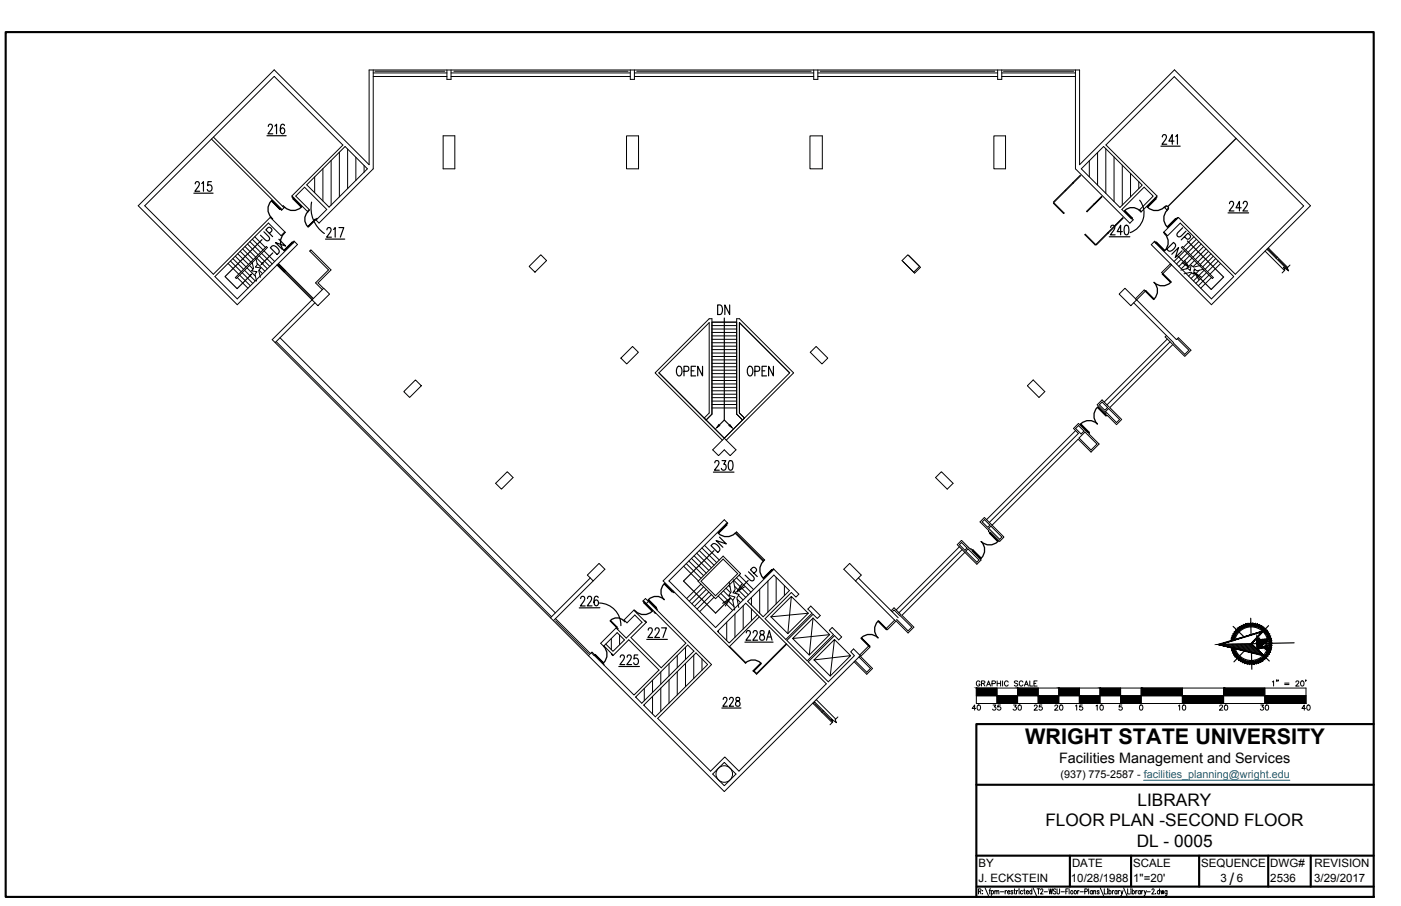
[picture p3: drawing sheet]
<svg xmlns="http://www.w3.org/2000/svg" width="432mm" height="279mm" viewBox="0 0 432 279" stroke-linecap="round" stroke-linejoin="round" font-family="sans-serif">
<!-- layer: A-EXISTING -->
<g fill="none" stroke="#000" stroke-width=".31">
<path d="M115 21.6v30.5l-16.7 16.7-1-1.1 .4-.4 .2 .2M115 22.5h22.7M115 23.6h22.7M115.6 22h21.5M137.7 21.6v2.9h1.3v-2.9M139 22.5h55.3M139 23.6h55.3M139.9 22h53.7M194.3 21.6v2.9h1.2v-2.9M195.5 22.5h55.3M195.5 23.6h55.3M196.3 22h53.7"/>
<path d="M250.8 21.6v2.9h1.3v-2.9M252.1 22.5h55.4M252.1 23.6h55.4M252.8 22h53.8M307.5 21.6v2.9h1.3v-2.9M308.8 22.5h22.7M308.8 23.6h22.7M309.3 22h21.6M331.5 21.6v30.5l16.7 16.7 1.1-1-.5-.5-.1 .2-2.9-2.9 6.8-6.9 2.8 2.8-4.1 4.2 .5 .5M65.2 42.9l21.7 21.8M65.8 42.3l21.8 21.8M106.4 45.2l6.8 6.9-11.8 11.8-6.9-6.9z"/>
<path d="M136.6 41.9h3.6v10.2h-3.6zM193.1 41.9h3.7v10.2h-3.7zM249.6 41.9h3.8v10.2h-3.8zM306.3 41.9h3.6v10.2h-3.6zM330.6 56.4l.2 .1-2.3 2.3-.1-.2zM333 54l-2.3 2.3 .1 .1 2.3-2.2M340.1 45.2l12 11.9-6.9 6.9-11.9-11.9zM71.8 79.7l3.3 3.4M72.5 79l3.3 3.3M73.3 78.3l3.3 3.2M74 77.5l3.3 3.3M74.8 76.8l3.3 3.3"/>
<path d="M75.5 76l3.3 3.3M76.3 75.3l3.3 3.3M78.8 79.5l.5 2.1-.6 .8 1.7 .2-.7 .8 .6 2.1M79.1 79.6l3.3 3.3M82.1 76l-9.6 9.6 .3 .3 9.6-9.6M82.7 68.8l-16.5 16.5 6.9 6.9 17.7-17.7M86.5 64.2l-.1 .2 .4 .4 .1-.1M87.1 63.6l.2-.1 .4 .4-.8 .8M90.1 60.6l-.1 .1 .4 .5 .2-.2M94.7 65.2l.6-.6-4.1-4.1 2.7-2.8 6.8 6.9-3.3 3.3M95.2 64.8l.1 .1-.4 .4-4.9-4.9 15.7-15.7-21.2-21.1-39.9 39.9 21.2 21.1 17.5-17.6M280.1 78.8l3.6 3.6-1.8 1.8-3.6-3.6"/>
<path d="M324.6 62.3l3.7-3.6 .1 .2-3.6 3.6M324.8 62.5l3.2 3.2-.2 .2-3.1-3.2zM334.4 72.4l.1-.2 3.2 3.2-.2 .2zM334.9 65.2l2.3-2.3 .1 .1-2.3 2.3zM339.5 60.6l-2.3 2.2 .2 .2 2.3-2.3M341.4 71.8l.1 .1-3.6 3.7-.2-.2zM341.4 71.7l2.3-2.2 .2 .1-2.3 2.3zM346 67.1l-2.2 2.3 .1 .1 2.3-2.2M351.4 64.8l-.2 .2 .5 .4 4.9-5-15.7-15.7 21-21.1 39.9 39.9-21.1 21.1-17.5-17.5-4.6 4.6M355.9 74.4l-1.1 1.1 18.6 18.5 30.5-30.5-41.9-42-29.3 29.3v-29.2h-218.9v29.2l-29.3-29.3-41.9 42 30.5 30.5 18.6-18.6M356.4 60.6l.2 .2-.5 .4-.1-.1M359.4 63.6l-.1-.1-.5 .4 .2 .2 .6-.6 .6 .6-.6 .6-.6-.6"/>
<path d="M360 64.2l.2 .2-.4 .4-.2-.1M363.8 68.8l16.5 16.5-6.9 6.9-17.7-17.7M364.4 76l9.6 9.6-.3 .3-9.6-9.6M369.5 74.5l-3.3 3.3M370.2 75.3l-3.3 3.3M371 76l-3.3 3.3M371.7 76.8l-3.3 3.3M372.5 77.5l-3.3 3.3M373.2 78.3l-3.3 3.2M374 79l-3.3 3.3M374.7 79.7l-3.3 3.4M389.9 77.4l6 6"/>
<path d="M390.5 76.8l6.7 6.7M390.9 76.5l6 6M391.1 76.7l-.4 .4M391.2 77.1l1.9 2M393.6 79.2l-.4 .4M393.8 79.4l-.4 .3M393.9 79.9l2.9 2.9M70.3 81.3l3.3 3.3M71 80.5l3.3 3.3M73.1 85.6l3.3 3.3M73.9 84.9l3.3 3.2M74.6 84.1l3.3 3.3"/>
<path d="M75.4 83.3l3.3 3.3M76.1 82.6l2.6 2.6M76.9 81.8l1.1 1.2M77.6 81.1l.2 .2M77.7 80.6l.4 2.2-.6 .7 1.7 .3-.6 .8 .5 2.1M78.7 83.7l.3 .3M79.2 81.2l2.5 2.4M79.8 83.3l1.1 1.1M85.4 81.7l10.8 10.8-12.3 12.2 85.8 85.8M85.8 81.3l10.8 10.8M87.9 83.8l-2.1-2.1 10.4 10.4M96.2 92.5l3.6-3.6 1.8 1.8-3.6 3.6z"/>
<path d="M97.1 93.4l-12.3 12.3M99.7 88.9l-1.7-1.7 4-4-6.2-6.2-.3 .4 5.8 5.8-4 4 2 2.1M163.1 82.2l3.6-3.6 1.8 1.8-3.6 3.5zM218.6 98.3l-16.7 16.7 20.7 20.7M219.4 98.3v29.4l-1.8 1.8M227 98.3v29.4l1.9 1.8-1.9-1.8v-28.4h-7.6v28.4l-1.8 1.8-.6-.6 1.6-1.5v-27.9l-15.5 15.5M227.9 99.5l15.5 15.5-20.2 20.1 3.6 3.6-1.8 1.8-1.8-1.8-1.7 1.8-1.8-1.8 3.5-3.6-20.1-20.1M227.9 99.5v27.9l1.6 1.5M227.9 98.3l16.7 16.7-20.7 20.7M278 80.4l1.8-1.8 3.6 3.6-1.8 1.7zM344.9 90.7l1.8-1.8 3.6 3.6-1.8 1.8zM349.4 93.4l12.3 12.3"/>
<path d="M350 92.1l2.7-2.7 .3 .4-2.7 2.7M350.1 92.2l.2 .3M350.3 92.5l12.3 12.2 .6-.5 3.9 3.8-1.9 1.9-3.7-3.7-19.5 19.5 3.7 3.7-1.6 1.6-2.8-2.9-.1 .2-.5-.5 .2-.2-2.7-2.8 1.5-1.5 2.1 2.2M360.7 81.4l-2.7 2.6 .4 .4 2.7-2.7-.3-.3M365.7 84.3l-.1 .1M367.3 84.2l-1 .9M368.9 81.1l-1.2 1.1M369.6 83.3l-2.5 2.6M370 81.9l-2.1 .5-.8-.6-.2 1.6-.8-.6-2.2 .5M371 83l-2.1 .5-.8-.6-.3 1.7-.7-.7-2.2 .5M371.1 83.3l-3.3 3.3M371.9 84.1l-3.3 3.3"/>
<path d="M372.6 84.9l-3.3 3.2M373.4 85.6l-3.3 3.3M375.5 80.5l-3.3 3.3M376.2 81.3l-3.3 3.3M397.6 81.7l-.9 .9 .5 .9-1.6-1.1 .4 .9-.8 .9M85.1 105.3l84.9 84.9M86.3 104.2l84.9 84.8M191.4 110.4l3.6-3.6 1.8 1.8-3.6 3.6zM203.1 115l20.1 20.1 6.3-6.2M219.4 117.3h7.6M219.4 118.4h7.6M219.4 119.5h7.6"/>
<path d="M219.4 112h7.6M219.4 113.1h7.6M219.4 114.2h7.6M219.4 115.2h7.6M219.4 116.3h7.6M219.4 106.8h7.6M219.4 107.8h7.6M219.4 108.9h7.6M219.4 109.9h7.6M219.4 111h7.6M219.4 101.5h7.6M219.4 102.5h7.6"/>
<path d="M219.4 103.6h7.6M219.4 104.6h7.6M219.4 105.7h7.6M219.4 100.4h7.6M251.5 106.8l3.6 3.6-1.8 1.8-3.6-3.6zM316.6 119l1.8-1.8 3.6 3.6-1.8 1.8zM359.5 103.5l-.4 .4 2.2 2.2M359.8 104.6l-19.5 19.4M360.6 105.4l-19.4 19.5M362.9 104.5l3.5 3.5-1.2 1.3-3.6-3.6M124.5 120.8l3.6-3.6 1.8 1.8-3.6 3.6zM219.4 121.6h7.6"/>
<path d="M219.4 122.6h7.6M219.4 123.7h7.6M219.4 124.7h7.6M219.4 125.8h7.6M219.4 120.5h7.6M331.5 132.8l-27.4 27.5M331.5 132.1l.9-.9 1.7 1.7-.9 .9zM334.4 133.2l3.7 3.7-1.8 1.9-3.7-3.7zM339.7 124l1.7 1.7-.9 .8-1.7-1.7zM341.7 126l3.4 3.4-1 .9-3.4-3.4zM152.8 149l3.6-3.5 1.7 1.8-3.5 3.5zM288.3 147.3l1.8-1.8 3.6 3.5-1.8 1.8z"/>
<path d="M303.4 159.6l6 6-1.3 1.4-2.8-2.9-.2 .2-.5-.4 .2-.2-2.7-2.8zM181 177.3l3.6-3.5 1.8 1.7-3.6 3.6zM181.9 178.2l-12.2 12.3M182.8 179.1l-12.2 12.3M210.7 174.6l4.6 4.5M211.5 173.8l4.6 4.5M212.3 173l4.6 4.5M213.1 172.2l4.6 4.5M213.9 171.4l4.6 4.5M214.7 170.6l4.6 4.5M222.9 171.5l5.4 5.4-7.8 7.7-5.3-5.3zM222.9 172.4l4.5 4.5-6.9 6.8-4.4-4.4z"/>
<path d="M223.7 161.6l.2 .1M223.9 161.8l.4-.5-1.1-1-18.8 18.8 20.3 20.4 9.3-9.3M224.1 161.2l-17.9 17.9 14.3 14.4 18-18M224.7 179.5l.6 3.1-.7 1 1.9 .5-.7 1 .6 3M226 178.8l.6 3-.7 1 1.9 .5-.7 1.1 .6 3M226.2 179l4.4 4.4M226.6 164.4l8.7 8.7M227 164l8.7 8.7M227.1 164.6l8.1 8M238.1 176l-.2-.2 .5-.4 7.8 7.8-.9 .9-1.4-1.4-8.1 8.1 6.4 6.4 8.1-8.1-1.3-1.3 .9-.9 2.9 2.9-.9 .9-1.3-1.3-8.1 8.1 6.3 6.3 8.1-8.1-1.3-1.3 .9-.9 2.9 2.9-.9 .9-1.3-1.3-8.1 8.1 6.2 6.2 8-8.1-1.1-1.2 .9-.9 2 2.1-41.9 41.9-41.9-41.9M238.5 177.3l4.8 4.8-8.1 8.1-4.8-4.8zM260.1 175.5l1.8-1.7 3.5 3.5-1.7 1.8z"/>
<path d="M263.7 179.1l12.2 12.3M264.6 178.2l12.2 12.3M295.7 168.6l-19.5 19.5M296.3 167.3l1.8 1.7-.7 .7-1.7-1.7zM296.3 166.6l2.8 2.8 .2-.2 .4 .5-.1 .2 2.8 2.8-1.3 1.3-6.1-6zM296.5 169.5l-19.4 19.5M297.4 170.3l-19.4 19.5 3.7 3.6-1.8 1.8-3.7-3.7-2.7 2.7-.2-.2-.2-.2 2.7-2.6M297.7 170l.7-.7 3.3 3.4-.6 .7zM302.7 160.9l.7-.7 1.7 1.7-.7 .7zM304.9 161.1l27.5-27.4-1.5-1.6 1.5-1.5 2.8 2.8 .1-.2 .5 .5-.2 .1 3.1 3.1-2.4 2.5-4-4-26.5 26.6M305.4 162.2l3.4 3.4-.7 .7-3.4-3.4zM169.7 190.5l11.6 11.7"/>
<path d="M171.2 190.8l10.8 10.8M171.2 191.4l10.2 10.2M186.1 199.2l2.9 2.9-.1 .1-.4-.4 .1-.2M190.3 194.1l.2-.2-.5-.4-4.9 4.9 .9 .9 4.2-4.2 2.3 2.3-3.6 3.5-2.2-2.3M192.3 191.2l.9 .9 2.5-2.4 2.2 2.2-4.9 4.9-3.1-3.2M195.4 188.2l3.8 3.8M195.8 188.6l-.3-.5-3.4 3.3 .5 .4 .2-.2M198.3 185.2l.9 .9M198.7 191.5l.1-.1 .5 .4-.1 .2M198.7 185.7l-.1 .1-.4-.4 .7-.8 20.4 20.3-16.6 16.6 16.3 16.3 4.4-4.4 4.3 4.4 27-26.9-10.8-10.8M199.2 186.1l12.2 12.2-7.6 7.6-9.3-9.3 4.7-4.6M199.8 185.5l-.6 .6"/>
<path d="M201.6 188.6l-.1 .1 .4 .5 .2-.2M202 187.7l.2-.2 .4 .4-.1 .2M207.4 182.2l-.1 .2 .4 .4 .2-.2M216.1 180.1l-4.5 4.5M216.9 180.9l-4.5 4.5M217.7 181.8l-4.5 4.4M218.5 182.6l-4.4 4.4M219.3 183.4l-4.4 4.4M220.1 184.2l-4.4 4.4M221.4 183.8l4.4 4.4M222.2 183l4 4.1M223 182.2l2.9 2.9"/>
<path d="M223.8 181.4l1.4 1.4M224.6 180.6l.4 .4M224.9 199.4l5 5-.1 .1-5.1-5M226.3 182.3l.8 .8M226.4 180.8l3.4 3.4M227.2 184.8l1 1M227.6 183.6l1.4 1.4M233.4 189.6l-8.7 8.7-3.6-3.6 8.7-8.7 13.9 13.9M237.6 190.2l5.2 5.2M242.3 198.5l-9.1 9.2-.8-.8-.1 .1 .9 .9 9.3-9.2M243.9 183.9l-6.3 6.3M244.3 196.9l5.1 5.1"/>
<path d="M249.1 189.1l-5.2-5.2-1.1 11.5M249.1 189.1l-11.5 1.1M249.1 189.1l-6.3 6.3M250.6 190.6l-1.2 11.4 6.3-6.3M250.6 190.6l-6.3 6.3 11.4-1.2M250.6 190.6l5.1 5.1M257.2 197.2l5 5M274.7 188.4l.9-1 2.1 2.2M275 188.7l.6-.6 1.8 1.8M277.5 189.9l3.5 3.5-1.1 1.2-3.6-3.6M182.2 201.3l.9 .9 .2-.2-.9-.9-1.1 1.1M185.6 204.6l.2-.1 .4 .4-.1 .1"/>
<path d="M189 202.1l4.8-4.8 9.3 9.3-7.7 7.7-12.2-12.2M195.9 215l16.1-16.1 1.9 1.9-16.1 16.1zM198.4 217.5l16.1-16.1 3.6 3.5-16.1 16.2zM229.7 204.2l-.1 .2M232.5 207l-.1 .2M250.5 216.8l6 6M250.9 203.5l6.3-6.3-1.3 11.3M250.9 203.5l11.3-1.3-6.3 6.3zM251 216.4l5.6 5.6M251.1 217l2.1 2.1M251.2 216.5l-.5 .5M251.6 215.8l6 6"/>
<path d="M253.7 219.1l-.5 .5M253.9 219.7l2.6 2.7M253.9 219.3l-.5 .5M264.7 202.6l3.6 3.6-1.2 1.1-3.5-3.5M265 202l2.8-2.8 .3 .4-2.9 2.9 3.7 3.7-1.8 1.7-3.8-3.8M223.2 235.1l3.6 3.6-3.6 3.6-3.5-3.6zM258.2 221.1l-.8 .8 .4 1-1.6-1.1 .5 .9-.9 .8"/>
<circle cx="223.2" cy="238.7" r="2.55"/>
</g>
<!-- layer: A-DOOR -->
<g fill="none" stroke="#000" stroke-width=".4">
<path d="M381 42.7l-21.1 21M83.6 62a3.6 3.6 0 0 0 0 5.1M83.8 61.8l2.6 2.6-.2 .1-2.5-2.6zM87.7 63.9a3.6 3.6 0 0 0 5.2 0M90.4 61.2l2.6 2.5-.1 .2-2.6-2.6zM94.9 65.3a3.2 3.2 0 0 0 0 4.6M94.9 69.9l2.4-2.2zM346.6 65.1l2.3 2.1zM346.7 64.9a3.2 3.2 0 0 1 4.5 0M353.7 63.9a3.6 3.6 0 0 0 5.1 0M356.1 61.2l.2 .1-2.6 2.6-.1-.1zM359.7 64.8a3.6 3.6 0 0 0 0 5.2"/>
<path d="M353.1 89.7l2.6 2.5-.1 .2-2.6-2.6zM358.4 84.4l2.6 2.6-.2 .1-2.5-2.6zM360.8 87.1a3.6 3.6 0 0 1-5.1 0 3.6 3.6 0 0 1 0 5.1M333.1 130.7l2.6 2.6-.2 .1-2.5-2.5zM333.1 130.7a3.6 3.6 0 0 1 5.1 0M338.2 125.6a3.6 3.6 0 0 0 0 5.2M338.4 125.5l2.5 2.6-.1 .1-2.6-2.6zM221.3 164.3l2.6-2.5 .1 .1-2.6 2.6zM235.2 178.3l2.6-2.6 .1 .1-2.5 2.6zM299.9 169.6l2.5 2.5-.1 .2-2.6-2.6zM305 164.4l.1-.1 2.6 2.6-.2 .1zM307.5 167a3.6 3.6 0 0 1-5.1 0 3.6 3.6 0 0 1 0 5.1"/>
<path d="M186 199.3a3.6 3.6 0 0 1 0 5.1M188.1 191.5l2.1 1.9zM188.1 191.4a2.83 2.83 0 0 1 4 0M195.9 188.5a3.6 3.6 0 0 0 5.1 0M198.6 185.8l2.6 2.6-.2 .1-2.5-2.6zM199.9 184.9l2.3 2.6-2.4-2.4zM204.7 180.1a3.4 3.4 0 0 0 0 4.8 3.4 3.4 0 0 0-4.8 0M204.7 180.1l.1-.1 2.5 2.4-.1 .1zM265.4 196.8l.1-.1 2.6 2.6-.2 .1zM270.6 191.6a3.6 3.6 0 0 0 0 5.1 3.6 3.6 0 0 0-5.1 0M270.6 191.6l.2-.2 2.5 2.6-.1 .2zM183.5 201.9l2.5 2.5-.1 .1-2.6-2.5z"/>
<path d="M229.7 204.5a3.4 3.4 0 0 1 4.8 0M232.1 206.9l2.4-2.4 .1 .1-2.3 2.4z"/>
</g>
<!-- layer: HATCH -->
<g fill="none" stroke="#000" stroke-width=".31">
<path d="M97 54.6v4.8M99.5 52v10M102.1 49.5v13.8M104.6 46.9v13.8M107.1 46v12.2M109.7 48.5v7.1M112.2 51v2.1M335.7 49.6v4.9M338.3 47v10.1M340.8 45.9v13.7M343.4 48.4v13.8M345.9 50.9v12.4"/>
<path d="M348.4 53.5v7.2M351 56v2.2M236.7 179.2v9.6M239.2 178v8.2M188.4 196.9v3.4M191 195.8v3.1M211.3 199.6v3.8M221.4 194.4v.6M224 191.9v5.6M226.5 189.3v7.2M229.1 186.8v7.2M231.6 184.3v2.3"/>
<path d="M231.6 187.8v3.6M234.1 181.7v7.4M241.8 180.6v3.1M196 214.9v.2M198.6 212.3v3.8M198.6 217.3v.3M201.1 209.8v3.7M201.1 214.7v5.5M203.7 207.2v3.8M203.7 212.2v7.2M206.2 204.7v3.8M206.2 209.7v7.1"/>
<path d="M208.7 202.2v3.7M208.7 207.1v7.2M211.3 204.6v7.2M213.8 200.8h.1M213.8 202v7.2M216.4 203.2v3.5"/>
</g>
<!-- layer: A-NOTE -->
<path d="M80.7 73.9l-11.3 11.4 3.7 3.7 3.9-3.9M366 74.3l11.1 11.1-3.8 3.9-5.2-5.2M223.2 98.1v31.4M370.2 85.4l-2.1-1.3 1.4 2.1M221.7 131.1l1.5-1.6 1.6 1.6M220 169.8l-9.3 9.4 9.8 9.9 4.6-4.6M222.8 186l2.3-1.5-1.5 2.4" fill="none" stroke="#000" stroke-width=".36"/>
<!-- layer: ROOM-NUMBER -->
<g fill="none" stroke="#000" stroke-width=".36">
<path d="M82.7 39l.1-.4a.68 .68 0 0 1 1-.1 .68 .68 0 0 1 .1 .9l-1.3 1.9h1.5M84.7 38.9l.5-.6v3M87.7 38.7l-.1-.2-.6-.2a2.29 2.29 0 0 0-.3 2.8 .81 .81 0 0 0 1.1-.8 .81 .81 0 0 0-1.1-.7l-.3 .7M59.7 59.6h6M60.2 56.7l.1-.4a.68 .68 0 0 1 .9-.1 .68 .68 0 0 1 .1 .9l-1.2 1.9h1.4M62.2 56.6l.5-.6v3M65.1 56h-1l-.1 1.3a.94 .94 0 0 1 1.4 .5 .94 .94 0 0 1-1 1.2l-.5-.6M82.3 41.9h5.9M357.8 45.1h5.9M358.2 42.2l.1-.4a.68 .68 0 0 1 1-.1 .68 .68 0 0 1 .1 1l-1.3 1.8h1.5M361.8 43.5h-1.6l1.1-2v3M362.4 42.1l.5-.6v3"/>
<path d="M96 62.3a9.6 9.6 0 0 0 4 9.7M100.3 73.7h5.9M100.8 70.9l.1-.4a.68 .68 0 0 1 .9-.2 .68 .68 0 0 1 .1 1l-1.2 1.8h1.4M102.8 70.8l.5-.6v2.9M104.5 70.2h1.5l-1.1 2.9M341.9 73h6.3M342.3 70.2l.1-.5a.68 .68 0 0 1 1-.1 .68 .68 0 0 1 .1 1l-1.3 1.8h1.5M345.9 71.4h-1.6l1.1-1.9v2.9M346.8 69.6l.5-.1a2.02 2.02 0 0 1 0 2.9h-.2a2.29 2.29 0 0 1-.3-2.8zM351.3 61.7a6.4 6.4 0 0 1-3 10M378.5 65.7h6.3M378.9 62.8l.1-.4a.68 .68 0 0 1 1-.1 .68 .68 0 0 1 .1 .9l-1.3 1.9h1.5"/>
<path d="M382.5 64.1h-1.5l1-2v3M383.2 62.8l.1-.4a.68 .68 0 0 1 1-.1 .68 .68 0 0 1 0 .9l-1.2 1.9h1.4M219.9 145.6h6.3M220.3 142.7l.4-.7 .7 .2 .2 .4-.3 1-1.1 1.4h1.5M222.5 142h1.2l-.6 1.2a.86 .86 0 0 1 .7 1.1 .86 .86 0 0 1-1.4 .4l-.1-.3M224.8 142.2l.5-.2a1.77 1.77 0 0 1 .5 2.4l-.2 .5-.5 .1a2.32 2.32 0 0 1-.3-2.8zM179 184.6l.4-.7 .6 .1 .2 .5-.3 1-1 1.4h1.5M181.1 184.6l.1-.4a.67 .67 0 0 1 .9-.2 .67 .67 0 0 1 .1 1l-1.2 1.9h1.5M184.4 184.3l-.2-.3-.5-.1a2 2 0 0 0 0 2.9 .86 .86 0 0 0 .8-1 .86 .86 0 0 0-1.1-.7l-.3 .8M184.8 186a6.8 6.8 0 0 1 6.6 6.9M184.9 187.4l-6.4 .1M199.3 197.2h6.4"/>
<path d="M199.8 194.3l.4-.7 .6 .2 .3 .4-.4 1-1 1.4h1.5M201.9 194.3l.4-.7 .7 .2 .2 .4-.3 1-1.1 1.4h1.5M203.9 193.6h1.5l-1.1 3M229.6 198h8.7M230 195.2l.1-.5a.68 .68 0 0 1 1-.1 .68 .68 0 0 1 .1 1l-1.3 1.8h1.5M232.1 195.2l.1-.5a.68 .68 0 0 1 1-.1 .68 .68 0 0 1 .1 1l-1.3 1.8h1.5M234.4 194.6v.9a1.08 1.08 0 0 1 1.1 .7 1.08 1.08 0 0 1-.4 1.2 .93 .93 0 0 1-1-.9 .93 .93 0 0 1 1.1-.9l.2-.1a.63 .63 0 0 0-.3-1zM236.3 197.4l.8-2.9 .8 2.9M236.6 196.4h1M190.7 205.5h6.4M191.2 202.7l.4-.7 .6 .1 .2 .4-.3 1-1 1.4h1.4M193.3 202.7l.4-.7 .6 .1 .3 .4-.4 1-1 1.4h1.5"/>
<path d="M196.6 202h-1.1l-.1 1.3a.95 .95 0 0 1 1.5 .5 .95 .95 0 0 1-1.1 1.1l-.5-.5M222.5 218.3h5.9M222.9 215.7l.4-.6h.4l.4 .5-.3 .9-1 1.3h1.4M224.8 215.7l.2-.4a.63 .63 0 0 1 .8-.1 .63 .63 0 0 1 .1 .9l-1.1 1.7h1.3M226.9 215.2v.8a1 1 0 0 1 1.1 .6 1 1 0 0 1-.4 1.2 .86 .86 0 0 1-1-.9 .86 .86 0 0 1 1.1-.8l.2-.1a.59 .59 0 0 0-.3-.9z"/>
</g>
<!-- layer: A-NOTE -->
<path d="M76.9 85l.6-.4-.4 .5zM221.5 131l.3 .2-1 .7zM225 131l.7 .9-1-.7z" fill="#000" stroke="#000" stroke-width=".31"/>
<!-- layer: BORDER -->
<path d="M1.7 9.9h421.7v266.7h-421.7zM423.4 223.3h-122.5v53.3M300.9 242h122.5M300.9 263.9h122.5M301 273.4h122.4M329.7 263.9v9.5M348.6 263.9v9.5M369.6 263.9v9.5M390.9 263.9v9.5M404 263.9v9.5" fill="none" stroke="#000" stroke-width=".66"/>
<!-- layer: BORDER-NOTE -->
<g fill="none" stroke="#000" stroke-width=".31">
<path d="M301.6 274.9l.7-.1v-.6l-.7-.1v1.6M302 274.9l.4 .8M302.8 274.6h.1M302.8 275.5h.1M303.6 273.8l1 2.4M304.9 274.6h.4M305.3 274.1l-.3 .3v1.3M305.5 274.9l.2-.2a.44 .44 0 0 1 .5 .5 .44 .44 0 0 1-.7 .3M305.5 274.6v1.6M306.6 274.9l.3-.3 .3 .1v1M306.6 274.6v1.1M307.2 274.9l.3-.3 .3 .1 .1 1"/>
<path d="M308.3 275h1M309.8 274.6v1.1M310.3 274.6l-.5 .5M310.5 275.1h.7l-.1-.4a.44 .44 0 0 0-.6 .5 .44 .44 0 0 0 .7 .3M312.2 274.9l-.3-.3-.3 .1v.3l.6 .5-.3 .2-.4-.2M312.5 274.6h.4M312.7 274.1v1.3l.3 .3M313.3 274.6v1.1M313.8 274.6l-.5 .5M314 274.2h.1M314.1 274.6v1.1M315.2 274.9l-.1-.2a.43 .43 0 0 0-.6 .5 .43 .43 0 0 0 .7 .3"/>
<path d="M315.5 274.6h.4M315.7 274.1v1.3l.3 .3M316.3 275.1h.7l-.1-.4a.44 .44 0 0 0-.6 .5 .44 .44 0 0 0 .7 .3M318 274.9l-.1-.2a.43 .43 0 0 0-.6 .5 .43 .43 0 0 0 .7 .3M318 274.1v1.6M318.4 273.8l1 2.4M319.7 274.1h.8M320.1 274.1v1.6M320.7 274.5l.1-.3a.37 .37 0 0 1 .5 0 .37 .37 0 0 1 .1 .5l-.7 1h.8M321.8 275h1M323.3 274.1l.3 1.6 .3-1.6 .2 1.6 .3-1.6M325.5 274.3a.41 .41 0 0 0-.6-.2 .41 .41 0 0 0-.1 .6l.4 .2a.43 .43 0 0 1 .1 .8 .43 .43 0 0 1-.7-.2"/>
<path d="M325.8 274.1v1.4l.3 .2 .4-.2 .1-1.4M327 275h1.1M328.5 274.9h.5M329.2 274.1h-.7v1.6M329.5 274.1v1.6M332.1 274.6v1.1M332.6 274.6l-.5 .5M332.9 275h1M334.3 274.9h.7v-.7l-.7-.1v1.6M335.5 274.1v1.6M336.7 274.9l-.1-.2a.44 .44 0 0 0-.6 .5 .44 .44 0 0 0 .7 .3M336.7 274.6v1.1"/>
<path d="M337.1 274.9l.2-.3 .3 .1 .1 1M337.1 274.6v1.1M338.8 274.9l-.3-.3-.3 .1v.3l.6 .5-.3 .2-.3-.2M339.1 273.8l1 2.4M340.4 274.1v1.6h.6M341.3 274.2h.1M341.4 274.6v1.1M341.8 274.9l.1-.2a.44 .44 0 0 1 .6 .5 .44 .44 0 0 1-.7 .3M341.8 274.1v1.6M342.9 274.6v1.1M343.3 274.6l-.4 .5M344.3 274.9l-.1-.2a.44 .44 0 0 0-.6 .5 .44 .44 0 0 0 .7 .3"/>
<path d="M344.3 274.6v1.1M344.7 274.6v1.1M345.1 274.6l-.4 .5M345.5 274.6l.3 1.1 .3-1.1M345.8 275.7l-.4 .5M346.3 273.8l1 2.4M347.5 274.1v1.6h.7M348.5 274.2h.1M348.6 274.6v1.1M349 274.9l.1-.2a.43 .43 0 0 1 .6 .5 .43 .43 0 0 1-.7 .3M349 274.1v1.6M350 274.6v1.1"/>
<path d="M350.5 274.6l-.5 .5M351.5 274.9l-.1-.2a.44 .44 0 0 0-.6 .5 .44 .44 0 0 0 .7 .3M351.5 274.6v1.1M351.9 274.6v1.1M352.3 274.6l-.4 .5M352.7 274.6l.3 1.1 .3-1.1M353 275.7l-.4 .5M353.5 275h1M355 274.5l.1-.3a.36 .36 0 0 1 .5 0 .36 .36 0 0 1 .1 .5l-.7 1h.8M356.2 275.5v.1M357.4 274.9l-.2-.2a.43 .43 0 0 0-.5 .5 .43 .43 0 0 0 .7 .3M357.4 274.1v1.6"/>
<path d="M357.8 274.6l.2 1.1 .2-1.1 .3 1.1 .2-1.1M359.7 274.6l-.1 1.5-.4 .1M359.7 274.9l-.1-.2a.44 .44 0 0 0-.6 .5 .44 .44 0 0 0 .7 .3"/>
<circle cx="330.4" cy="275.1" r=".48"/>
<circle cx="331.4" cy="275.1" r=".49"/>
</g>
<path d="M352.5 240.6h45" fill="none" stroke="#007095" stroke-width=".36"/>
<!-- layer: NORTH -->
<g fill="#000" stroke="#000" stroke-width=".31">
<path d="M387.5 197.3l.1 .5zM387.6 196.8v.2zM387.9 197.2v.2zM389.1 197.2h1.2l-.9 1.5zM390.1 199.6l.1 .1zM390.3 199.5v.3zM390.3 199.5l.1 .4zM390.4 199.2l.1 .6zM387.5 199.6l.2 .6z"/>
<path d="M379.5 199.8l.7-.1-.5 .8zM380.2 199.7l-.5 .8 .7-.2zM379.7 200.5l.7-.2-.4 .9zM380.4 200.3l-.4 .9 .6-.3zM380 201.2l.6-.3-.3 1zM380.6 200.9l-.3 1 .6-.4zM380.3 201.9l.6-.4-.2 1zM380.9 201.5l-.2 1 .6-.5zM380.7 202.5l.6-.5-.1 1zM381.3 202l-.1 1 .5-.5zM381.7 202.5v1l-.5-.5zM381.7 202.5v1l.5-.6zM382.2 202.9l.1 1-.6-.4zM382.2 202.9l.1 1 .4-.6zM382.7 203.3l.3 .9-.7-.3zM382.7 203.3l.3 .9 .3-.6zM383.3 203.6l.3 .9-.6-.3zM383.3 203.6l.3 .9 .3-.7zM383.9 203.8l.4 .9-.7-.2zM383.9 203.8l.4 .9 .2-.7zM384.5 204l.6 .8-.8-.1zM384.5 204l.6 .8v-.7zM385.1 204.1l.7 .7h-.7zM385.1 204.1l.7 .7v-.7z"/>
<path d="M387.5 197.2l.1 .6zM387.5 197.2l.1 .6z"/>
<path d="M387.5 197.2l.1 .6zM387.5 197.2l.1 .6z"/>
<path d="M387.5 197.1l.1 .7zM387.5 197.1l.1 .7z"/>
<path d="M387.5 197l.1 .7zM387.5 197l.1 .7z"/>
<path d="M387.5 196.9l.1 .7zM387.5 196.9l.1 .7z"/>
<path d="M387.5 196.9l.1 .7zM387.5 196.9l.1 .7z"/>
<path d="M387.5 196.8l.1 .8zM387.5 196.8l.1 .8z"/>
<path d="M387.5 196.8l.1 .8zM387.5 196.8l.1 .8z"/>
<path d="M387.5 196.8l.1 .7zM387.5 196.8l.1 .7z"/>
<path d="M387.5 198.6l.1 1.2zM387.5 198.6l.3 1.2z"/>
<path d="M387.5 198.6l.3 1.2 .1-1.5zM387.9 198.3l.3 1.5h-.4z"/>
<path d="M387.5 196.8l.2 .7zM387.5 196.8l.2 .7z"/>
<path d="M387.5 196.8l.2 .7zM387.5 196.8l.2 .7z"/>
<path d="M387.5 199.2l.2 1zM387.5 199.2l.2 1z"/>
<path d="M387.5 196.8l.2 .7zM387.6 196.8l.1 .7z"/>
<path d="M387.6 196.8v.3zM387.6 196.8v.3zM387.6 196.8v.2z"/>
<path d="M387.9 197.2l2.6-.1zM387.9 197.3l2.6-.2zM390.5 197.1v.8zM390.4 197.2l.1 .7zM388.3 199.6l2.2-1.7zM388 199.7l2.4-1.9zM388 199.7l2.1-.2zM388 199.7l2.1-.1z"/>
<path d="M387.6 197.1l.1 .4zM387.6 197.1l.1 .4z"/>
<path d="M387.6 197.1l.1 .4zM387.6 197.1l.1 .4z"/>
<path d="M387.4 197.9h.2zM387.4 196.8v1.1zM387.4 196.8l.1 1zM387.4 196.8h.2z"/>
<path d="M387.6 197.1l.1 .4zM387.6 197.1l.1 .4z"/>
<path d="M387.6 197.2l.1 .3zM387.6 197.1l.1 .4z"/>
<path d="M387.6 197.2l.1 .3zM387.6 197.2l.1 .3z"/>
<path d="M387.6 197.2l.1 .3zM387.7 197.2v.3z"/>
<path d="M387.7 197.2v.2zM387.7 197.2v.2z"/>
<path d="M387.7 197.2v.2zM387.7 197.2v.2z"/>
<path d="M387.7 197.2v.2zM387.7 197.2l.1 .2z"/>
<path d="M387.7 197.2l.1 .2zM387.7 197.2l.1 .2z"/>
<path d="M387.7 197.2l.1 .2zM387.7 197.2l.1 .2z"/>
<path d="M387.8 197.2v.2zM387.7 197.2l.1 .2z"/>
<path d="M387.8 197.2v.2zM387.8 197.2v.2z"/>
<path d="M387.8 197.2v.2zM387.8 197.2l.1 .2z"/>
<path d="M387.8 197.2l.1 .2zM387.9 197.2v.2zM387.9 197.2v.2z"/>
<path d="M387.9 197.2v.2zM387.9 197.2v.2z"/>
<path d="M387.9 198.3l.2 1.3v-1.5zM388.1 198.1l.3 1.3-.3 .2z"/>
<path d="M387.9 197.2v.2zM387.9 197.2v.2z"/>
<path d="M387.9 197.2v.2zM387.9 197.2l.1 .2z"/>
<path d="M387.9 197.2l.1 .2 1.1-.2zM388 197.4h1.1z"/>
<path d="M388.1 198.1l.3 1.3 .7-2zM389.1 197.4l.3 1.3-1 .7z"/>
<path d="M388.1 199.6h2zM388.2 199.8l1.9-.1z"/>
<path d="M390.3 197.2l-.9 1.5 1.1-.8zM390.3 197.2l.2 .7z"/>
<path d="M390.1 199.6l.1 .1zM390.2 199.6v.1z"/>
<path d="M390.2 199.6v.1zM390.2 199.6v.1z"/>
<path d="M390.2 199.6v.1zM390.2 199.6v.1zM390.2 199.6v.1zM390.2 199.6v.1z"/>
<path d="M390.2 199.6v.1zM390.2 199.6l.1 .2zM390.2 199.6l.1 .2zM390.2 199.6l.1 .2z"/>
<path d="M390.2 199.6l.1 .2zM390.3 199.6v.2z"/>
<path d="M390.3 199.5v.3zM390.3 199.5v.3z"/>
<path d="M390.3 199.5v.3zM390.3 199.5v.3z"/>
<path d="M390.3 199.5v.3zM390.3 199.5v.3z"/>
<path d="M390.3 199.5v.3zM390.3 199.5v.3zM390.3 199.5l.1 .4z"/>
<path d="M390.3 199.5l.1 .4zM390.3 199.5l.1 .4zM390.3 199.5l.1 .4z"/>
<path d="M390.3 199.5l.1 .6zM390.3 199.5l.2 .6z"/>
<path d="M390.3 199.1h.2zM390.5 199.1l.1 1.1zM390.5 199.2l.1 1zM390.4 200.2h.2z"/>
<path d="M387.7 199.8l2.4-.1zM387.6 199.7h2.5zM387.6 199.7l.1 .6zM387.6 199.7l.1 .6zM387.5 200.3h.2zM387.5 198.6v1.7zM387.5 198.6l.1 1.6zM387.5 198.6l1.5-1.2zM387.5 198.6l1.7-1.3zM388 197.4l1.2-.1zM387.9 197.4l1.3-.1z"/>
<path d="M390.3 199.5l.2 .6zM390.3 199.5l.2 .6z"/>
<path d="M390.3 199.5l.2 .6zM390.3 199.5l.2 .6z"/>
<path d="M390.3 199.5l.2 .6zM390.3 199.5l.2 .6z"/>
<path d="M390.3 199.4l.2 .7zM390.3 199.4l.2 .7z"/>
<path d="M390.4 199.4l.1 .7zM390.4 199.4l.1 .7z"/>
<path d="M390.4 199.4l.1 .7zM390.4 199.4l.1 .7z"/>
<path d="M390.4 199.4l.1 .7zM390.4 199.4l.1 .7z"/>
<path d="M390.4 199.3l.1 .7zM390.4 199.3l.1 .7z"/>
<path d="M390.4 199.3l.1 .7zM390.4 199.3l.1 .7z"/>
<path d="M390.4 200v.1zM390.4 200v.1z"/>
<path d="M390.4 199.9v.2zM390.4 199.9v.2z"/>
<path d="M390.4 199.2l.1 .7zM390.4 199.2l.1 .7z"/>
<path d="M390.4 199.2l.1 .6zM390.4 199.2l.1 .5z"/>
<path d="M385.8 204.1l.7 .7h-.7zM385.8 204.1l.7 .7-.1-.8zM386.4 204l.8 .6-.7 .2zM386.4 204l.8 .6-.2-.7zM387 203.9l.9 .5-.7 .2zM387 203.9l.9 .5-.3-.7zM387.6 203.7l.9 .4-.6 .3zM387.6 203.7l.9 .4-.3-.6zM388.2 203.5l.9 .3-.6 .3zM388.2 203.5l.9 .3-.4-.6zM388.7 203.2l1 .2-.6 .4zM388.7 203.2l1 .2-.5-.6zM389.2 202.8l1 .1-.5 .5zM389.2 202.8l1 .1-.5-.5zM389.7 202.4l.9-.1-.4 .6zM390.1 201.9l-.4 .5 .9-.1zM390.1 201.9l.9-.1-.4 .5zM390.4 201.4l-.3 .5 .9-.1zM390.4 201.4l1-.3-.4 .7zM390.7 200.8l-.3 .6 1-.3zM390.7 200.8l.9-.3-.2 .6zM390.9 200.3l-.2 .5 .9-.3zM390.9 200.3l.9-.5-.2 .7zM391.1 199.6l-.2 .7 .9-.5zM391.1 199.6l.8-.5-.1 .7zM391.2 199l-.1 .6 .8-.5zM391.2 199l.7-.6v.7zM391.2 198.4v.6l.7-.6zM391.9 197.7v.7h-.7zM391.2 197.8v.6l.7-.7zM391.7 197l.2 .7-.7 .1zM391 197.2l.2 .6 .5-.8zM391.5 196.3l.2 .7-.7 .2zM390.9 196.6l.1 .6 .5-.9zM391.3 195.7l.2 .6-.6 .3zM390.6 196l.3 .6 .4-.9zM390.9 195.1l.4 .6-.7 .3zM390.3 195.5l.3 .5 .3-.9zM390.5 194.5l.4 .6-.6 .4zM389.9 195l.4 .5 .2-1zM390 194l.5 .5-.6 .5zM390 194l-.5 .5 .4 .5zM389.5 193.5l.5 .5-.5 .5zM389.5 193.5l-.5 .6 .5 .4zM388.9 193.1l.6 .4-.5 .6zM388.9 193.1l-.4 .7 .5 .3zM388.3 192.8l.6 .3-.4 .7zM388.3 192.8l-.4 .7 .6 .3zM387.6 192.5l.7 .3-.4 .7zM387.6 192.5l-.2 .7 .5 .3zM386.9 192.4l.7 .1-.2 .7zM386.9 192.4l-.1 .7 .6 .1zM386.2 192.2l.7 .2-.1 .7zM386.2 192.2l-.1 .8 .7 .1zM385.5 192.2h.7l-.1 .8zM385.5 192.2v.8h.6zM384.8 192.3l.7-.1v.8zM384.8 192.3l.1 .7h.6zM384.1 192.4l.7-.1 .1 .7zM384.1 192.4l.2 .7 .6-.1zM383.4 192.7l.7-.3 .2 .7zM383.4 192.7l.3 .6 .6-.2zM382.7 192.9l.7-.2 .3 .6zM382.7 192.9l.4 .7 .6-.3zM382.1 193.3l.6-.4 .4 .7zM382.1 193.3l.4 .6 .6-.3zM381.5 193.8l.6-.5 .4 .6zM381.5 193.8l.5 .5 .5-.4zM381 194.3l.5-.5 .5 .5zM381 194.3l.6 .4 .4-.4zM381 194.3l.6 .4-1.1 .1zM380.5 194.8l.6 .5 .5-.6zM380.5 194.8l.6 .5-.9 .1zM380.2 195.4l.6 .4 .3-.5zM380.2 195.4l.6 .4-1 .3zM379.8 196.1l.7 .3 .3-.6zM379.8 196.1l.7 .3-.9 .4zM379.6 196.8l.7 .2 .2-.6zM379.6 196.8l.7 .2-.9 .5zM379.4 197.5l.8 .1 .1-.6z"/>
<path d="M375.3 198.7l14.1 3.6v-.3zM375.3 198.7h.9l13.2 3.3zM375.3 198.7h.9l13.3-4.2zM376.2 198.7l13.3-4.2-.7 .5zM388.8 195l-3 3.5 3.7-4zM388.8 195l-3 3.5h-.3zM385.5 198.5l4 3.6-3.7-3.6zM385.5 198.5l4 3.6-.2 .1z"/>
</g>
<circle cx="390.1" cy="199.6" r=".18" fill="#000"/>
<g fill="none" stroke="#000" stroke-width=".36">
<path d="M375.9 198.7v.1M376.3 198.7l.2 .2M376.7 198.7l.3 .3M377.1 198.7l.4 .5M377.4 198.7l.7 .6M377.8 198.7l.8 .8M378.2 198.7l1 .9M378.6 198.7l1.1 1M379 198.7l1.3 1.2M379.4 198.7l1.4 1.3M379.8 198.6l1.6 1.5M380.1 193.2l3.4 3.2"/>
<path d="M380.2 198.6l1.7 1.7M380.6 198.6l1.9 1.8M380.6 197.3a5.2 5.2 0 0 1 7.9-3.1 5.2 5.2 0 0 1 .2 8.5 5.2 5.2 0 0 1-8-2.7M381 198.6l2 1.9M381.4 198.6l2.2 2.1-3.3 3.4M381.8 198.6l2.3 2.2M382.2 198.6l2.4 2.4M382.5 198.6l2.7 2.5M382.9 198.6l2.8 2.6 .1 5.2M383.3 198.6l3 2.8M383.7 198.6l3.1 2.9M384.1 198.6l3.2 3"/>
<path d="M384.5 198.5l3.4 3.3M384.9 198.5l3.5 3.4M385.3 198.5l3.7 3.5M385.5 190.7l.1 5.1M387.7 198.5l-12 .2M391 192.9l-3.3 3.5M398.9 198.2l-9.2 .2M387.8 200.6l3.4 3.2"/>
</g>
<!-- layer: Graphic Scale -->
<g fill="none" stroke="#000" stroke-width=".31">
<path d="M300.9 212.2h101.6v4.8h-101.6zM300.9 214.6h101.6M307.3 212.2v4.8M313.6 212.2v4.8M320 212.2v4.8M326.3 212.2v4.8M332.7 212.2v4.8M339 212.2v4.8M345.4 212.2v4.8M345.8 217.4h-.8l-.1 .7a.56 .56 0 0 1 .9 0 .56 .56 0 0 1-.1 .8 .56 .56 0 0 1-.8-.2M351.4 217.5a.79 .79 0 0 1 .9 .6 .79 .79 0 0 1-.5 .9l-.5-.3zM351.7 212.2v4.8"/>
<path d="M364.4 212.2v4.8M377.1 212.2v4.8M389.8 212.2v4.8M392.1 210.3l.4-.3v1.6M393.5 209.8l-.1 .3M394 209.8l-.2 .3M395.9 210.7h1.4M395.9 211.1h1.4M399.4 210.4l.3-.4 .6 .3-1 1.3h1.1M401.1 210.1a.79 .79 0 0 1 .9 .5 .79 .79 0 0 1-.5 1l-.6-.3-.1-.6zM402.5 209.8l-.1 .3"/>
</g>
<g fill="#000" stroke="#000" stroke-width=".31">
<path d="M300.9 212.2l6.4 2.4v-2.4zM300.9 212.2l6.4 2.4h-6.4z"/>
<path d="M307.3 214.6l6.3 2.4v-2.4zM307.3 214.6l6.3 2.4h-6.3z"/>
<path d="M313.6 212.2l6.4 2.4v-2.4zM313.6 212.2l6.4 2.4h-6.4z"/>
<path d="M320 214.6l6.3 2.4v-2.4zM320 214.6l6.3 2.4h-6.3z"/>
<path d="M326.3 212.2l6.4 2.4v-2.4zM326.3 212.2l6.4 2.4h-6.4z"/>
<path d="M332.7 214.6l6.3 2.4v-2.4zM332.7 214.6l6.3 2.4h-6.3z"/>
<path d="M339 212.2l6.4 2.4v-2.4zM339 212.2l6.4 2.4h-6.4z"/>
<path d="M345.4 214.6l6.3 2.4v-2.4zM345.4 214.6l6.3 2.4h-6.3z"/>
<path d="M351.7 212.2l12.7 2.4v-2.4zM351.7 212.2l12.7 2.4h-12.7z"/>
<path d="M364.4 214.6l12.7 2.4v-2.4zM364.4 214.6l12.7 2.4h-12.7z"/>
<path d="M377.1 212.2l12.7 2.4v-2.4zM377.1 212.2l12.7 2.4h-12.7z"/>
<path d="M389.8 214.6l12.7 2.4v-2.4zM389.8 214.6l12.7 2.4h-12.7z"/>
</g>
<g font-size="8.4">
<text x="89.3" y="79.7" transform="rotate(-90 89.3 79.7)">DN</text>
<text x="365.5" y="80.8" transform="rotate(-90 365.5 80.8)">DN</text>
<text x="218.4" y="171.4">DN</text>
</g>
<g font-size="7.5">
<text x="85.4" y="75.5" transform="rotate(-90 85.4 75.5)">UP</text>
<text x="234.6" y="180.3" transform="rotate(-90 234.6 180.3)">UP</text>
</g>
<text font-size="7.1" x="361.9" y="75.1">UP</text>
<text font-size="6.7" x="315.9" y="229.5">WRIGHT STATE UNIVERSITY</text>
<g font-size="6.2">
<text x="220.1" y="98.1">DN</text>
<text x="207.4" y="117.1">OPEN</text>
<text x="229.3" y="117.1">OPEN</text>
</g>
<g font-size="5.3">
<text x="350.6" y="248.4">LIBRARY</text>
<text x="322.2" y="254.8">FLOOR PLAN -SECOND FLOOR</text>
<text x="350.4" y="261.2">DL - 0005</text>
<text x="378.9" y="272.8">/</text>
</g>
<g font-size="4.4">
<text x="299.9" y="212.7">GRAPHIC SCALE</text>
<text x="298.8" y="220.1">40</text>
<text x="305.2" y="220.1">35</text>
<text x="311.5" y="220.1">30</text>
<text x="317.9" y="220.1">25</text>
<text x="324.2" y="220.1">20</text>
<text x="330.6" y="220.1">15</text>
<text x="336.9" y="220.1">10</text>
<text x="362.3" y="220.1">10</text>
<text x="375" y="220.1">20</text>
<text x="387.7" y="220.1">30</text>
<text x="400.4" y="220.1">40</text>
<text x="326.4" y="235.4">Facilities Management and Services</text>
</g>
<g font-size="3.5">
<text x="301.6" y="267.4">BY</text>
<text x="330.4" y="267.4">DATE</text>
<text x="349.3" y="267.4">SCALE</text>
<text x="370.2" y="267.4">SEQUENCE</text>
<text x="391.5" y="267.4">DWG#</text>
<text x="405.2" y="267.4">REVISION</text>
<text x="301.6" y="272.1">J. ECKSTEIN</text>
<text x="330.1" y="272.1">10/28/1988</text>
<text x="349.3" y="272.1">1&quot;=20'</text>
<text x="376.2" y="272.1">3</text>
<text x="381.2" y="272.1">6</text>
<text x="391.5" y="272.1">2536</text>
<text x="405" y="272.1">3/29/2017</text>
</g>
<text font-size="3.3" x="326.8" y="239.9">(937) 775-2587 - facilities_planning@wright.edu</text>
</svg>
